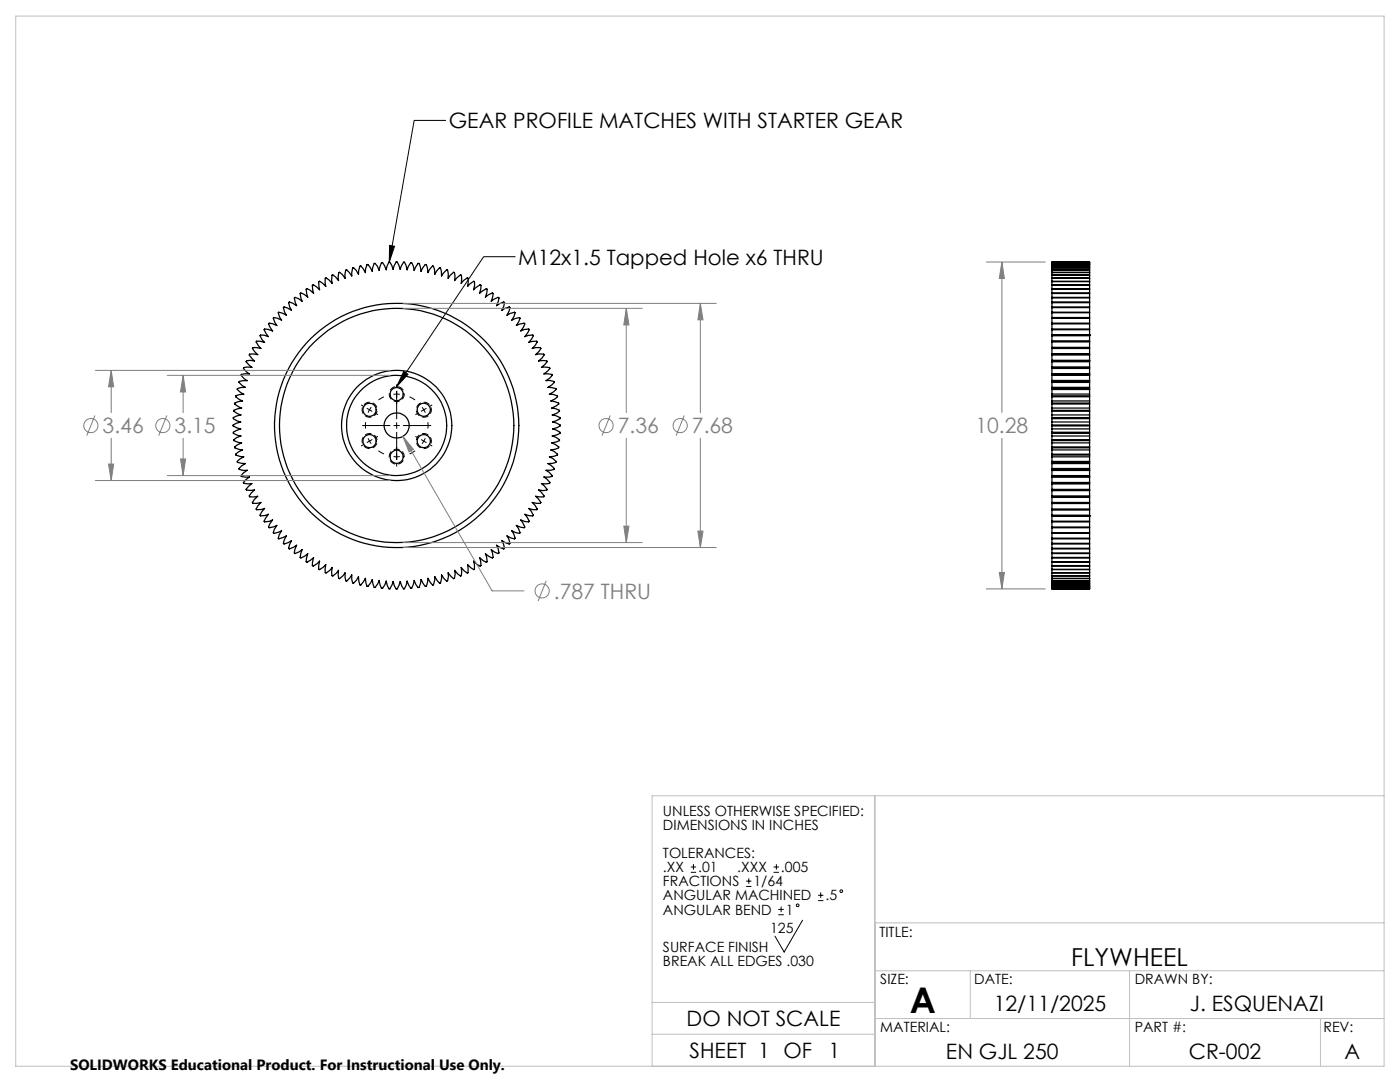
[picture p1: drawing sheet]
<svg xmlns="http://www.w3.org/2000/svg" width="279mm" height="216mm" viewBox="0 0 279 216" stroke-linecap="round" stroke-linejoin="round" font-family="sans-serif">
<g fill="none" stroke="#000" stroke-width=".25">
<path d="M209.9 59.4v.8M209.9 58.6v.7M209.9 52.3h7.6M209.9 52.6h7.6M209.9 52.3v.1M209.9 56.1v-3.7h7.6v3.7M209.9 58.6v-2.5h7.6v6.3M209.9 59.3v.1M209.9 59.4h7.6M209.9 59.3h7.6M209.9 58.6h7.6M209.9 58.5h7.6"/>
<path d="M209.9 57.7h7.6M209.9 57.6h7.6M209.9 56.9h7.6M209.9 56.8h7.6M209.9 56.2h7.6M209.9 55.5h7.6M209.9 54.9h7.6M209.9 54.4h7.6M209.9 54.3h7.6M209.9 53.9h7.6M209.9 53.8h7.6M209.9 53.5h7.6"/>
<path d="M209.9 53.4h7.6M209.9 53.1h7.6M209.9 52.8h7.6M209.9 52.4h7.6M217.5 52.3v.1M55.5 62.4l.1-.1 .7 .2 .8 .4-.5-1.5 .1-.2 .7 .3 .8 .4-.4-.6-.2-.9 .1-.1 .7 .2 .8 .5-.5-1.6 .2-.1 .6 .3 .8 .5-.4-1.5 .1-.1 .7 .2 .7 .6-.3-1.6 .2-.1 .6 .3 .7 .6-.3-1.6 .2-.1 1.3 1-.2-1.6 .2-.1 .6 .4 .6 .7-.1-1.7h.2l.6 .4 .6 .7v-1.7h.1l.6 .4 .6 .7v-1.6l.2-.1 .5 .5 .6 .7-.1-.7 .2-.9 .2-.1 1 1.3 .2-1.6 .2-.1 .5 .5 .4 .8 .1-.7 .2-.9h.2l.9 1.3 .1-.7 .2-.9h.2l.9 1.4 .4-1.6h.2l.4 .5 .4 .9 .4-1.6h.2l.8 1.4 .5-1.5h.2l.4 .6 .3 .9 .1-.7 .5-.8h.2l.6 1.5 .2-.7 .4-.8h.2l.5 1.5 .8-1.4h.2l.3 .7 .2 .9 .7-1.4h.2l.4 1.6 .9-1.4h.2l.3 1.6 .9-1.3h.2l.2 .7 .1 .9 .9-1.3 .2 .1 .2 .7v.9l1-1.3 .2 .1 .1 1.6 1.1-1.2 .2 .1 .1 .7-.1 .9 1.2-1.1h.2l-.1 1.7 .5-.6 .7-.5h.2l-.1 1.7 .5-.6 .7-.5 .2 .1v.7l-.2 .9 1.3-1 .2 .1-.3 1.6 1.3-.9 .2 .1-.3 1.6 1.3-.8 .2 .1-.4 1.5 1.4-.8 .2 .1-.5 1.6 1.4-.7 .2 .1-.5 1.5 1.4-.7 .2 .2-.2 .7-.4 .8 1.5-.6 .1 .1-.2 .7-.5 .8 1.6-.5 .1 .1-.3 .7-.5 .7 1.6-.4 .1 .1-.2 .7-.6 .7 .7-.2 .9-.1 .1 .1-.9 1.4 .7-.3h.9l.1 .1-.9 1.3 .7-.2h.9l.1 .1-.3 .7-.7 .6 .7-.1h.9l.1 .1-1 1.3 1.6-.1 .1 .1-1.1 1.2h1.6l.1 .2-.4 .5-.7 .6h1.6v.2l-.4 .5-.8 .6 1.7 .1v.2l-.5 .5-.7 .6 .7-.1 .9 .2v.2l-.5 .5-.7 .5 1.5 .2 .1 .2-.5 .5-.9 .5h.8l.8 .3 .1 .2-.6 .4-.8 .4 1.6 .4v.2l-1.4 .8 1.6 .5v.2l-.6 .4-.9 .3 1.6 .5v.2l-1.5 .7 1.5 .6v.2l-.6 .3-.9 .3 1.5 .7v.2l-1.6 .5 .7 .2 .8 .5v.2l-1.6 .5 1.4 .8v.2l-.7 .2-.9 .2 .7 .3 .7 .5-.1 .2-1.6 .4 .7 .3 .7 .6-.1 .2-.6 .2h-.9l.6 .4 .6 .6v.2l-1.6 .1 .6 .4 .6 .7v.2l-1.7 .1 1.2 1.1v.1l-1.6 .1 1.1 1.1-.1 .2-.7 .1-.9-.1 1.1 1.2-.1 .1-1.6-.1 1 1.3-.1 .1-1.6-.1 .6 .5 .4 .8-.1 .1h-.7l-.9-.2 .5 .5 .4 .8-.1 .1h-.7l-.9-.3 .9 1.4-.1 .1h-.7l-.9-.3 .8 1.4-.1 .1-1.6-.5 .5 .6 .3 .9-.1 .1-1.6-.5 .4 .6 .3 .9-.1 .1-1.5-.6 .3 .6 .3 .9-.2 .1-1.4-.6 .5 1.5-.2 .1-1.4-.7 .5 1.5-.2 .2-.6-.3-.8-.5 .4 1.5-.2 .1-1.3-.8 .3 1.6-.2 .1-1.3-.9 .3 1.6-.2 .1-.6-.4-.7-.6 .2 .7v.9l-.2 .1-1.2-1.1 .1 1.7h-.2l-.6-.4-.6-.7 .1 1.7h-.2l-.6-.4-.6-.7 .1 .7-.1 .9-.2 .1-1.1-1.2 .1 .7-.2 .9-.2 .1-1-1.3v.7l-.2 .9-.2 .1-.9-1.3-.1 .7-.2 .9h-.2l-.9-1.3-.3 1.6h-.2l-.9-1.4-.4 1.6h-.2l-.4-.5-.3-.9-.2 .8-.3 .8h-.2l-.8-1.4-.1 .7-.4 .8h-.2l-.6-1.5-.6 1.5h-.2l-.4-.6-.2-.9-.7 1.5h-.2l-.3-.7-.2-.8-.8 1.4h-.2l-.3-.7-.1-.9-.3 .7-.5 .7h-.2l-.4-1.6-.9 1.4h-.2l-.2-.7-.1-.9-.9 1.3h-.2l-.2-.7-.1-.9-.3 .6-.6 .7-.2-.1-.2-.7v-.9l-1 1.3-.2-.1-.1-.7v-.9l-.4 .6-.7 .6-.2-.1-.1-.7 .1-.9-.5 .6-.7 .5h-.1v-1.7l-.5 .6-.7 .5h-.2l.1-1.7-.5 .6-.7 .5-.2-.1 .2-1.6-1.3 1-.2-.1 .3-1.6-1.3 .9-.2-.1 .3-1.6-.5 .4-.9 .4-.1-.1 .4-1.5-.6 .4-.8 .4-.2-.2 .5-1.5-1.5 .7-.1-.1 .6-1.5-1.5 .6-.1-.1 .1-.7 .4-.8-1.5 .6-.1-.1 .2-.7 .5-.8-1.6 .5-.1-.1 .3-.7 .4-.8-1.5 .5-.1-.1 .3-.7 .5-.7-.7 .2-.9 .1-.1-.1 .9-1.4-.7 .3h-.9l-.1-.1 .9-1.3-.7 .2h-.9l-.1-.1 1-1.3-.7 .1h-.9l-.1-.1 1-1.3-1.6 .1-.1-.1 1.1-1.2-.7 .1-.9-.1-.1-.2 1.2-1.1-1.7-.1v-.1l1.2-1.1-1.6-.1-.1-.2 .5-.5 .8-.6-.8 .1-.9-.2v-.2l.5-.5 .8-.5-1.6-.2-.1-.2 .6-.5 .7-.4-1.5-.4-.1-.2 1.4-.8-1.6-.4v-.2l1.4-.8-.7-.1-.8-.4v-.2l.5-.4 .9-.3-1.5-.5v-.2l1.4-.7-1.5-.6v-.2l.7-.3 .8-.3-1.4-.7v-.2l.6-.3 .9-.2-.7-.3-.7-.4v-.2l1.5-.5-1.4-.8v-.2l1.6-.4-1.4-.8 .1-.2 .7-.3h.8l-.6-.4-.7-.6 .1-.2 .6-.2h1l-.7-.4-.6-.6v-.2l1.7-.1-.7-.4-.6-.7 .1-.2 1.6-.1-1.2-1.1v-.2l.8-.1 .9 .1-1.2-1.1 .1-.2 .7-.1 .9 .1-1.1-1.2 .1-.1 .7-.1 .9 .2-1-1.3 .1-.1 1.6 .1-1-1.3 .1-.1h.7l.9 .2-.5-.5-.4-.8 .1-.1h.7l.9 .3-.9-1.4 .1-.1 1.6 .3-.8-1.4 .1-.1 .7 .1 .8 .3-.3-.6-.4-.8 .1-.1 1.6 .5-.4-.6zM209.9 79.2v.8M209.9 77.7v1.3M209.9 77.3v.2M209.9 76.3v1M209.9 76v.1M209.9 74.9v1.1"/>
<path d="M209.9 73.5v1.1M209.9 72.2v1M209.9 70.8v1.1M209.9 69.5v1.1M209.9 68.2v1.1h7.6v-1.1M209.9 67v1M209.9 66.9h.1M209.9 65.8v1M209.9 64.6v1M209.9 63.5v1M209.9 62.4v.9M209.9 61.4v.9"/>
<path d="M209.9 60.4v.8M209.9 78.6h7.6M209.9 77.3h7.6M209.9 75.9h7.6M209.9 74.6h7.6M209.9 71.9h7.6M209.9 70.8v-.2h7.6v.2M209.9 68.2v-.1h7.6v.1M209.9 66.9h7.6M209.9 61.2v.2M209.9 63.5v-.1h7.6v.1M209.9 64.6v-.1h7.6v.1"/>
<path d="M209.9 65.8v-.1h7.6v.1M209.9 66.9v.1M209.9 69.5v-.1h7.6v.1M209.9 71.9v.3M209.9 74.6v.3M209.9 76.1v.2M209.9 77.5v.2M209.9 79v.2M209.9 79.2h7.6M209.9 79h7.6M209.9 77.7h7.6M209.9 77.5h7.6"/>
<path d="M209.9 76.3h7.6M209.9 76.1h7.6M209.9 74.9h7.6M209.9 74.7h7.6M209.9 73.5h7.6M209.9 73.3h7.6M209.9 72.2h7.6M209.9 72h7.6M209.9 70.8h7.6M209.9 69.5h7.6M209.9 68.2h7.6M209.9 67h7.6"/>
<path d="M209.9 65.8h7.6M209.9 64.6h7.6M209.9 63.5h7.6M209.9 62.4h7.6M209.9 61.4h7.6M209.9 61.2h7.6M209.9 60.4h7.6M217.5 79.2v.8M217.5 77.7v1.3M217.5 77.3v.2M217.5 76.3v1M217.5 76v.1"/>
<path d="M217.5 74.9v1.1M217.5 74.6v.1M217.5 73.5v1.1M217.5 73.3v-.1h-7.6v.3M217.5 72.2v1M217.5 71.9v.1M217.5 70.8v1.1M217.5 69.5v1.1M217.5 67v1M217.5 66.9h.1M217.5 65.8v1M217.5 64.6v1"/>
<path d="M217.5 63.5v1M217.5 62.4v.9M217.5 60.3h-7.6v.1M217.5 62.3h-7.6v.1M217.5 66.9v.1M217.5 72v.2M217.5 73.3v.2M217.5 74.7v.2M217.5 76.1v.2M217.5 77.5v.2M217.5 79v.2M209.9 85v.6"/>
<path d="M209.9 84.2v.6M209.9 83.5v.7M209.9 85.6v.7M209.9 82.8v.5M209.9 86.5v.5M209.9 82.1v.7M209.9 87v.7M209.9 81.4v.5M209.9 87.9v.5M209.9 80.6v.8M209.9 88.4v.8M209.9 80v.4"/>
<path d="M209.9 89.4v.4M209.9 89.8v.8M209.9 90.8v.3M209.9 92.1v-.9h7.6v.9M209.9 92.3v.2M209.9 92.5v1M209.9 93.7v1.2M209.9 95.1v.1M209.9 95.2v1.1M209.9 96.6v1M209.9 97.8v.1h7.6M209.9 97.9v1.1"/>
<path d="M209.9 99.2v1.1M209.9 92.5h7.6M209.9 93.9h7.6M209.9 95.2h7.6M209.9 99v.2h7.6M209.9 85h7.6M209.9 85.6h7.6M209.9 84.8h7.6M209.9 84.2h7.6M209.9 80.4v.2M209.9 81.9v.2M209.9 83.3v.2"/>
<path d="M209.9 84.8v.2M209.9 86.3v.2M209.9 87.7v.2M209.9 89.2v.2M209.9 90.6v.2M209.9 92.1v.2M209.9 93.5v.2M209.9 94.9v.2M209.9 96.3v.1M209.9 97.6v.2M209.9 83.5h7.6M209.9 83.3h7.6"/>
<path d="M209.9 86.3h7.6M209.9 86.5h7.6M209.9 82.8h7.6M209.9 87h7.6M209.9 82.1h7.6M209.9 81.9h7.6M209.9 87.9h7.6M209.9 87.7h7.6M209.9 81.4h7.6M209.9 88.4h7.6M209.9 80.6h7.6M209.9 80.4h7.6"/>
<path d="M209.9 89.2h7.6M209.9 89.4h7.6M209.9 80h7.6M209.9 89.8h7.6M209.9 90.6h7.6M209.9 90.8h7.6M209.9 92.3h7.6M209.9 92.1h7.6M209.9 93.7h7.6M209.9 93.5h7.6M209.9 95.1h7.6M209.9 94.9h7.6"/>
<path d="M209.9 96.3h7.6M209.9 96.4h7.6M209.9 97.6h7.6M209.9 97.8h7.6M209.9 99h7.6M217.5 85v.6M217.5 84.2v.6M217.5 83.5v.7M217.5 85.6v.7M217.5 82.8v.5M217.5 86.5v.5M217.5 82.1v.7"/>
<path d="M217.5 87v.7M217.5 81.4v.5M217.5 87.9v.5M217.5 80.6v.8M217.5 88.4v.8M217.5 80v.4M217.5 89.4v.4M217.5 89.8v.8M217.5 90.8v.3M217.5 92.3v.2M217.5 92.5v1M217.5 93.7v1.2"/>
<path d="M217.5 95.2v1.1M217.5 96.3v.3h-7.6v-.2M217.5 96.6v1M217.5 97.9v1.1M217.5 99.2v1.1M217.5 80.4v.2M217.5 81.9v.2M217.5 83.3v.2M217.5 84.8v.2M217.5 86.3v.2M217.5 87.7v.2M217.5 89.2v.2"/>
<path d="M217.5 90.6v.2M217.5 92.1v.2M217.5 93.5v.2M217.5 94.9v.3M217.5 97.6v.3M217.5 99v.1h-7.6M209.9 101.6v-1.1h7.6v1.1M209.9 101.8v1M209.9 102.9h.1M209.9 103v1M209.9 104.2v1M209.9 105.3v1"/>
<path d="M209.9 106.5v.9M209.9 117.2h7.6M209.9 117.4h7.6M209.9 101.6v.1h7.6v-.1M209.9 102.9h7.6M209.9 100.3v.1h7.6v-.1M209.9 102.8v.1M209.9 104v.1h7.6v-.1M209.9 105.2v.1M209.9 106.3v.1h7.6v-.1M209.9 107.4v10h7.6v-3.7M209.9 100.3h7.6"/>
<path d="M209.9 101.6h7.6M209.9 102.8h7.6M209.9 104h7.6M209.9 105.3h7.6M209.9 105.2h7.6M209.9 106.3h7.6M209.9 107.4h7.6M209.9 107.5h7.6M209.9 108.4h7.6M209.9 108.5h7.6M209.9 109.4h7.6M209.9 110.3h7.6"/>
<path d="M209.9 111.3h7.6M209.9 111.2h7.6M209.9 112.1h7.6M209.9 112.2h7.6M209.9 112.9h7.6M209.9 113h7.6M209.9 113.6h7.6M209.9 114.3h7.6M209.9 114.9h7.6M209.9 115.4h7.6M209.9 115.5h7.6M209.9 115.9h7.6"/>
<path d="M209.9 116h7.6M209.9 116.3h7.6M209.9 116.4h7.6M209.9 116.7h7.6M209.9 117h7.6M217.5 101.8v1M217.5 102.9h.1M217.5 103v1M217.5 104.2v1M217.5 105.3v1M217.5 106.5v.9M217.5 107.5v.9"/>
<path d="M217.5 108.6v.8M217.5 109.6v.7M217.5 110.5v.7M217.5 102.8v.1M217.5 105.2v.1M217.5 107.4v.1M217.5 108.4v.1M217.5 109.4v.1h-7.6M217.5 110.3v.2h-7.6M217.5 111.2v2.5h-7.6"/>
<circle cx="79.2" cy="78.6" r="1.3"/>
<circle cx="73.7" cy="81.8" r="1.32"/>
<circle cx="73.8" cy="88" r="1.31"/>
<circle cx="79.1" cy="84.9" r="10"/>
<circle cx="79.2" cy="84.9" r="24.4"/>
<circle cx="79.2" cy="91.1" r="1.31"/>
<circle cx="79.2" cy="84.9" r="2.51"/>
<circle cx="79.2" cy="84.9" r="11"/>
<circle cx="79.2" cy="84.9" r="23.4"/>
<circle cx="84.6" cy="81.8" r="1.32"/>
<circle cx="84.6" cy="88" r="1.31"/>
</g>
<g fill="none" stroke="#808080" stroke-width=".2">
<path d="M196.8 52.3h11.9M200 52.3l.4 3.3h-1zM200 52.3v30.1M19 73.9h58.9M22.2 73.9l.5 3.3h-1zM22.2 73.9v8.4M33.4 74.9h44.5M36.5 74.9l.5 3.3h-1zM36.5 74.9v7.4M80.4 61.5h47.8M80.4 60.5h62.5M125 61.5l.5 3.3h-1z"/>
<path d="M125 61.5v20.8M139.8 60.5l.5 3.3h-1zM139.8 60.5v21.8M18.9 82.9l-1.6 4M19 95.9h58.9M21.7 92.6h1l-.5 3.3zM22.2 87.5v8.4M33.3 82.9l-1.6 4M33.4 94.9h44.5M36 91.6h1l-.5 3.3zM36.5 87.5v7.4M80.4 87.1l2.1 2.6-.9 .5z"/>
<path d="M80.4 87.1l17.8 30.8h6.4M121.8 82.9l-1.6 4M125 87.5v20.8M136.6 82.9l-1.7 4M139.8 87.5v21.8M200 87.4v30.1M80.4 108.3h47.8M80.4 109.3h62.5M109 115.9l-1.6 4M124.5 105h1l-.5 3.3zM139.3 106h1l-.5 3.3zM196.8 117.5h11.9"/>
<path d="M199.4 114.2h1l-.4 3.3z"/>
<circle cx="18.1" cy="84.9" r="1.41"/>
<circle cx="32.5" cy="84.9" r="1.41"/>
<circle cx="121" cy="84.9" r="1.41"/>
<circle cx="135.7" cy="84.9" r="1.41"/>
<circle cx="108.2" cy="117.9" r="1.41"/>
</g>
<g fill="none" stroke="#000" stroke-width=".2">
<path d="M89 24h-6.3l-5 28.3M77.8 49l.9 .1-1 3.2zM102.9 51.2h-6.4l-17.3 26M78.5 78.7h1.3M79.2 76.7v.7M79.2 78v5.6M80.6 74.1l.8 .6-2.2 2.5zM72.1 80.8l.5 .3M72.3 84.9h5.6M72.6 88.7l-.5 .3M73.2 81.5l.5 .3M73.4 87.5l.3 .5"/>
<path d="M73.7 81.8l-.3 .5M73.7 88l.4 .5M73.7 81.8l.6 .3M73.7 88l-.5 .3M74.1 81.2l-.4 .6M74.3 87.7l-.6 .3M74.9 82.4l.5 .4M75.4 87.1l-.5 .3M78.5 91.1h1.3M78.5 84.9h1.3M79.2 84.3v1.2M79.2 86.2v5.6"/>
<path d="M79.2 92.4v.7M80.4 84.9h5.6M82.9 87.1l.6 .3M83.5 82.4l-.6 .4M84 87.7l.6 .3M84.2 81.2l.4 .6M84.6 88l-.4 .5M84.6 81.8l.3 .5M84.6 88l.5 .3M84.6 81.8l-.6 .3M84.9 87.5l-.3 .5M85.1 81.5l-.5 .3"/>
<path d="M85.7 88.7l.6 .3M86.3 80.8l-.6 .3M137.9 174.1h1M137.9 173h1M138.4 172.4v1.1M148.9 176.9h1.1M148.9 175.8h1.1M149.4 175.3v1.1M154.4 174.1h1.1M154.4 173h1.1M154.9 172.4v1.1M163.3 179.7h1"/>
<path d="M163.3 178.6h1M163.8 178.1v1.1M155.3 182.5h1.1M155.3 181.5h1.1M155.9 180.9v1.1M160.2 183.6l-3.7 6.4-1.8-3.2"/>
<circle cx="167.9" cy="177.8" r=".27"/>
<circle cx="159.2" cy="180.6" r=".27"/>
</g>
<path d="M75.1 82.5a1.5 1.5 0 0 1-2.6 .1 1.5 1.5 0 0 1 1.1-2.3 1.5 1.5 0 0 1 1.5 2v.2M75.1 87.3a1.5 1.5 0 0 1-1.3 2.2 1.5 1.5 0 0 1-1.4-2.1 1.5 1.5 0 0 1 2.6-.3l.1 .2M79.2 80.1a1.5 1.5 0 0 1-1.3-2.2 1.5 1.5 0 0 1 2.5-.1 1.5 1.5 0 0 1-1 2.3h-.2M79.2 89.6a1.5 1.5 0 0 1 1.3 2.2 1.5 1.5 0 0 1-2.6 .2 1.5 1.5 0 0 1 1.1-2.4h.2M83.3 87.3a1.5 1.5 0 0 1 2.6-.1 1.5 1.5 0 0 1-1.2 2.3 1.5 1.5 0 0 1-1.5-2.1l.1-.1M83.3 82.5a1.5 1.5 0 0 1 1.2-2.2 1.5 1.5 0 0 1 1.4 2.1 1.5 1.5 0 0 1-2.5 .3l-.1-.2" fill="none" stroke="#000" stroke-width=".2" stroke-dasharray="1.3 .6" stroke-dashoffset=".7" stroke-linecap="butt"/>
<path d="M77.9 78.8a6.2 6.2 0 0 0-3.4 1.9M73.2 82.9a6.3 6.3 0 0 0 0 3.9M74.5 89a6.2 6.2 0 0 0 3.4 2M80.4 91a6.3 6.3 0 0 0 3.4-2M83.8 80.7a6.2 6.2 0 0 0-3.4-1.9M85.1 86.8a6.3 6.3 0 0 0 0-3.9" fill="none" stroke="#000" stroke-width=".2" stroke-dasharray="15.2 1.3 1.3 1.3" stroke-dashoffset="15.1" stroke-linecap="butt"/>
<path d="M3.1 3.2h273.1v209.6h-273.1zM174.6 158.8v54M276.2 158.8h-146.1v54M174.6 193.7h101.6M174.6 184.1h101.6M193.6 193.7v9.5M225.4 193.7v19.1M130.1 200h44.5M130.1 206.4h44.5M174.6 203.2h101.6M263.5 203.2v9.6" fill="none" stroke="#c0c0c0" stroke-width=".2"/>
<path d="M80.4 87.1l1.2 3.1 .9-.5zM22.2 73.9l.5 3.3h-1zM21.7 92.6h1l-.5 3.3zM36.5 74.9l.5 3.3h-1zM36 91.6h1l-.5 3.3zM125 61.5l.5 3.3h-1zM124.5 105h1l-.5 3.3zM139.8 60.5l.5 3.3h-1zM139.3 106h1l-.5 3.3z" fill="#808080"/>
<path d="M80.6 74.1l.8 .6-2.2 2.5zM77.8 49l.9 .1-1 3.2z" fill="#000"/>
<path d="M200 52.3l.4 3.3h-1zM199.4 114.2h1l-.4 3.3z" fill="#808080"/>
<text font-size="7.1" x="181.6" y="202">A</text>
<text font-size="4.9" x="213.8" y="192.8">FLYWHEEL</text>
<g font-size="4.2">
<text x="89.6" y="25.6">GEAR PROFILE MATCHES WITH STARTER GEAR</text>
<text x="103.4" y="52.8">M12x1.5 Tapped Hole x6 THRU</text>
<text x="198.3" y="201.7">12/11/2025</text>
<text x="237.5" y="201.7">J. ESQUENAZI</text>
<text x="137" y="204.7">DO NOT SCALE</text>
<text x="137.6" y="211.1">SHEET 1 OF</text>
<text x="165.4" y="211.1">1</text>
<text x="188.8" y="211.2">EN GJL 250</text>
<text x="237.2" y="211.2">CR-002</text>
<text x="268.3" y="211.2">A</text>
</g>
<g font-size="4.2" fill="#808080">
<text x="20.5" y="86.5">3.46</text>
<text x="34.8" y="86.5">3.15</text>
<text x="123.3" y="86.5">7.36</text>
<text x="138.1" y="86.5">7.68</text>
<text x="194.7" y="86.5">10.28</text>
<text x="110.5" y="119.4">.787 THRU</text>
</g>
<text font-size="3" x="14" y="213.5">SOLIDWORKS Educational Product. For Instructional Use Only.</text>
<g font-size="2.8">
<text x="132.3" y="162.7">UNLESS OTHERWISE SPECIFIED:</text>
<text x="132.3" y="165.6">DIMENSIONS IN INCHES</text>
<text x="132.3" y="171.2">TOLERANCES:</text>
<text x="132.3" y="176.9">FRACTIONS</text>
<text x="132.3" y="174">.XX</text>
<text x="132.3" y="179.7">ANGULAR MACHINED</text>
<text x="139.3" y="174">.01</text>
<text x="147.1" y="174">.XXX</text>
<text x="150.4" y="176.9">1/64</text>
<text x="155.9" y="174">.005</text>
<text x="164.7" y="179.7">.5</text>
<text x="132.3" y="182.5">ANGULAR BEND</text>
<text x="156.8" y="182.5">1</text>
<text x="132.3" y="189.9">SURFACE FINISH</text>
<text x="153.7" y="186.2">125</text>
<text x="175.5" y="186.9">TITLE:</text>
<text x="132.3" y="192.8">BREAK ALL EDGES .030</text>
<text x="175.7" y="196.4">SIZE:</text>
<text x="194.4" y="196.4">DATE:</text>
<text x="226.5" y="196.4">DRAWN BY:</text>
<text x="175.7" y="206">MATERIAL:</text>
<text x="226.5" y="206">PART #:</text>
<text x="264.1" y="206">REV:</text>
</g>
</svg>
